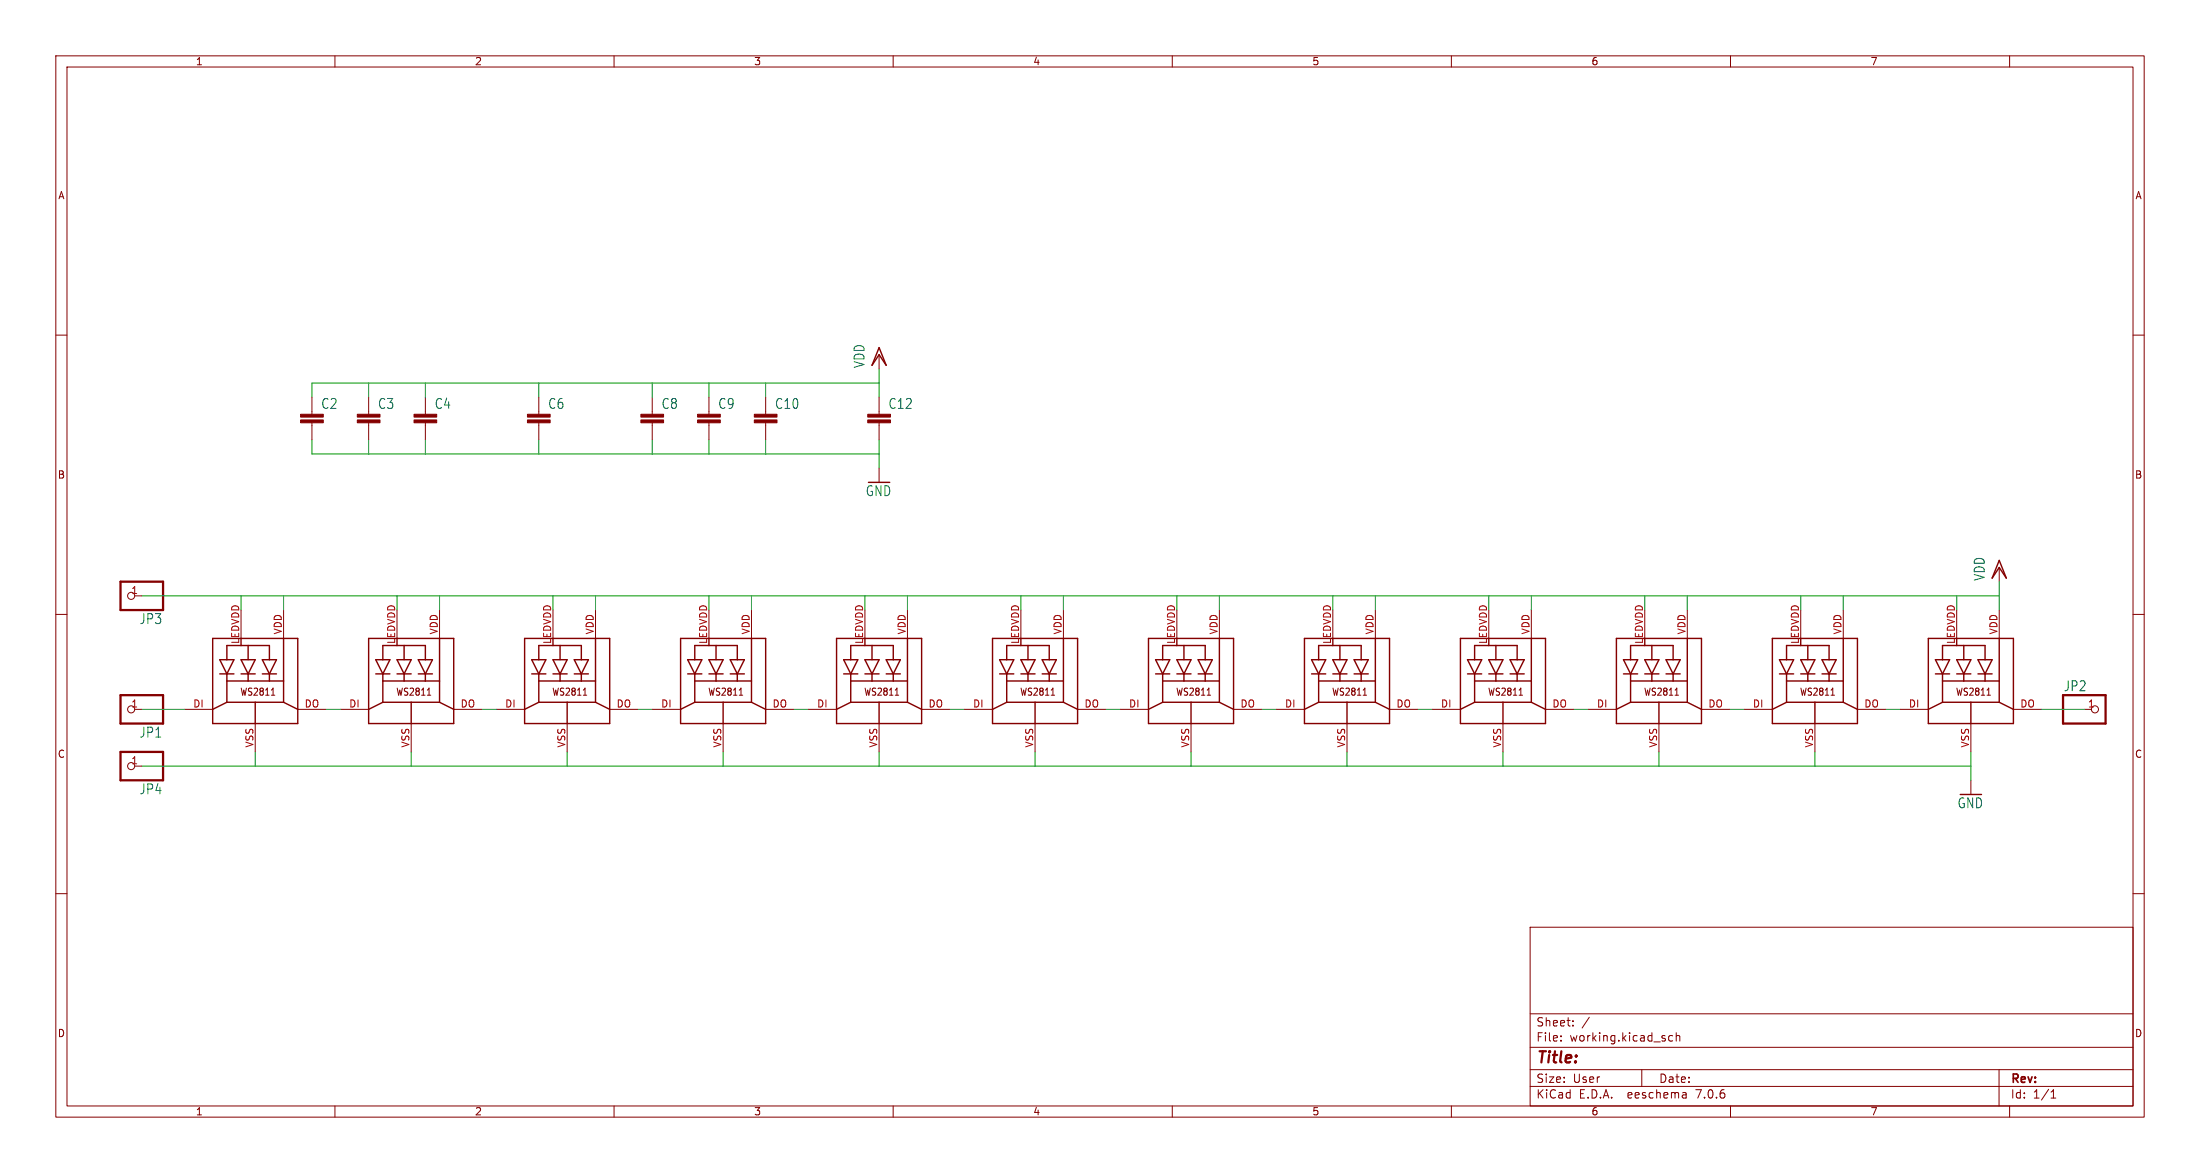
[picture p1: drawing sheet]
<svg xmlns="http://www.w3.org/2000/svg" width="394mm" height="210mm" viewBox="0 0 394 210" stroke-linecap="round" stroke-linejoin="round" font-family="sans-serif">
<g fill="none" stroke="#840000" stroke-width=".18">
<path d="M10 10h374.1v190h-374.1zM12 12h370.1v186h-370.1zM60 10v2M110 10v2M160 10v2M210 10v2M260 10v2M310 10v2M360 10v2M10 60h2M382.1 60h2M55.9 71.1v3.1"/>
<path d="M55.9 75.7v3M66 71.1v3.1M66 75.7v3M76.2 71.1v3.1M76.2 75.7v3M96.5 71.1v3.1M96.5 75.7v3M116.8 71.1v3.1M116.8 75.7v3M127 71.1v3.1M127 75.7v3M137.2 71.1v3.1"/>
<path d="M137.2 75.7v3M157.5 63.5v2.5M157.5 71.1v3.1M157.5 75.7v3M157.5 83.8v2.6M10 110h2M24.1 106.7h1.3M43.2 109.2v5.1M50.8 109.2v5.1M71.1 109.2v5.1M78.7 109.2v5.1M99.1 109.2v5.1"/>
<path d="M106.7 109.2v5.1M127 109.2v5.1M134.6 109.2v5.1M154.9 109.2v5.1M162.6 109.2v5.1M182.9 109.2v5.1M190.5 109.2v5.1M210.8 109.2v5.1M218.4 109.2v5.1M238.8 109.2v5.1M246.4 109.2v5.1M266.7 109.2v5.1"/>
<path d="M274.3 109.2v5.1M294.6 109.2v5.1M302.3 109.2v5.1M322.6 109.2v5.1M330.2 109.2v5.1M350.5 109.2v5.1M358.1 101.6v2.5M358.1 109.2v5.1M382.1 110h2M24.1 127h1.3M24.1 137.2h1.3M33 127h5.1"/>
<path d="M45.7 129.5v5.1M48.6 124.5h.6M53.3 127h5.1M61 127h5M73.7 129.5v5.1M76.6 124.5h.6M81.3 127h5.1M88.9 127h5.1M101.6 129.5v5.1M104.5 124.5h.6M109.2 127h5.1M116.8 127h5.1"/>
<path d="M129.5 129.5v5.1M132.4 124.5h.6M137.2 127h5M144.8 127h5.1M157.5 129.5v5.1M160.4 124.5h.6M165.1 127h5.1M172.7 127h5.1M185.4 129.5v5.1M188.3 124.5h.6M193 127h5.1M200.7 127h5"/>
<path d="M213.4 129.5v5.1M216.3 124.5h.6M221 127h5.1M228.6 127h5.1M241.3 129.5v5.1M244.2 124.5h.6M248.9 127h5.1M256.5 127h5.1M269.2 129.5v5.1M272.1 124.5h.7M276.9 127h5M284.5 127h5.1"/>
<path d="M297.2 129.5v5.1M300.1 124.5h.6M304.8 127h5.1M312.4 127h5.1M325.1 129.5v5.1M328 124.5h.6M332.7 127h5.1M340.4 127h5M353.1 129.5v5.1M353.1 139.7v2.5M356 124.5h.6M360.7 127h5.1"/>
<path d="M373.4 127h1.2M10 160h2M382.1 160h2M274.1 166h108v32h-108zM60 198v2M110 198v2M160 198v2M210 198v2M260 198v2M274.1 194.5h108M274.1 191.5h108M274.1 187.5h108"/>
<path d="M274.1 181.5h108M279.6 186.3v.1M279.6 185.5v.1M281.8 183.6v.1M281.8 182.8v.1M284.7 182.1l-1.3 2M294.1 191.5v3M299.6 185.5l-.4-.1-.3 .3v.4l.2 .2h.5M300.3 185.5l.2-.1 .4 .1v.9M300.3 184.9v1.5M302 195.7l.1 .9M302.1 196.5l-.2 .1"/>
<path d="M302.1 196h-.2M310 198v2M358.1 191.5v6.5M360 198v2M367.4 196.6h.9M367.4 195.5l.5-.4v1.5"/>
<circle cx="23.5" cy="106.7" r=".63"/>
<circle cx="23.5" cy="127" r=".63"/>
<circle cx="23.5" cy="137.2" r=".63"/>
<circle cx="375.3" cy="127" r=".63"/>
</g>
<g fill="none" stroke="#840000" stroke-width=".25">
<path d="M157.5 62.2l1.2 3.2-1.2-1.9-1.3 1.9zM38.1 114.3h15.2v15.2h-15.2zM39.4 118.1h2.5l-1.3 2.6zM40.6 118.1v-2.5h7.7v2.5M43.2 118.1h2.5l-1.3 2.6zM44.4 115.6v2.5M47 118.1h2.5l-1.2 2.6zM50.8 114.3v11.4M66 114.3h15.3v15.2h-15.3zM67.3 118.1h2.5l-1.2 2.6zM68.6 118.1v-2.5h7.6v2.5M71.1 118.1h2.6l-1.3 2.6z"/>
<path d="M72.4 115.6v2.5M74.9 118.1h2.6l-1.3 2.6zM78.7 114.3v11.4M94 114.3h15.2v15.2h-15.2zM95.2 118.1h2.6l-1.3 2.6zM96.5 118.1v-2.5h7.6v2.5M99.1 118.1h2.5l-1.3 2.6zM100.3 115.6v2.5M102.9 118.1h2.5l-1.3 2.6zM106.7 114.3v11.4M121.9 114.3h15.3v15.2h-15.3zM123.2 118.1h2.5l-1.2 2.6z"/>
<path d="M124.5 118.1v-2.5h7.6v2.5M127 118.1h2.5l-1.2 2.6zM128.3 115.6v2.5M130.8 118.1h2.5l-1.2 2.6zM134.6 114.3v11.4M149.9 114.3h15.2v15.2h-15.2zM151.1 118.1h2.6l-1.3 2.6zM152.4 118.1v-2.5h7.6v2.5M154.9 118.1h2.6l-1.3 2.6zM156.2 115.6v2.5M158.7 118.1h2.6l-1.3 2.6zM162.6 114.3v11.4"/>
<path d="M177.8 114.3h15.2v15.2h-15.2zM179.1 118.1h2.5l-1.3 2.6zM180.3 118.1v-2.5h7.7v2.5M182.9 118.1h2.5l-1.3 2.6zM184.1 115.6v2.5M186.7 118.1h2.5l-1.2 2.6zM190.5 114.3v11.4M205.7 114.3h15.3v15.2h-15.3zM207 118.1h2.5l-1.2 2.6zM208.3 118.1v-2.5h7.6v2.5M210.8 118.1h2.6l-1.3 2.6zM212.1 115.6v2.5"/>
<path d="M214.6 118.1h2.6l-1.3 2.6zM218.4 114.3v11.4M233.7 114.3h15.2v15.2h-15.2zM234.9 118.1h2.6l-1.3 2.6zM236.2 118.1v-2.5h7.6v2.5M238.8 118.1h2.5l-1.3 2.6zM240 115.6v2.5M242.6 118.1h2.5l-1.3 2.6zM246.4 114.3v11.4M261.6 114.3h15.3v15.2h-15.3zM262.9 118.1h2.5l-1.2 2.6zM264.2 118.1v-2.5h7.6v2.5"/>
<path d="M266.7 118.1h2.5l-1.2 2.6zM268 115.6v2.5M270.5 118.1h2.5l-1.2 2.6zM274.3 114.3v11.4M289.6 114.3h15.2v15.2h-15.2zM290.8 118.1h2.6l-1.3 2.6zM292.1 118.1v-2.5h7.6v2.5M294.6 118.1h2.6l-1.3 2.6zM295.9 115.6v2.5M298.4 118.1h2.6l-1.3 2.6zM302.3 114.3v11.4M317.5 114.3h15.2v15.2h-15.2z"/>
<path d="M318.8 118.1h2.5l-1.3 2.6zM320 118.1v-2.5h7.7v2.5M322.6 118.1h2.5l-1.3 2.6zM323.8 115.6v2.5M326.4 118.1h2.5l-1.2 2.6zM330.2 114.3v11.4M345.4 114.3h15.3v15.2h-15.3zM346.7 118.1h2.5l-1.2 2.6zM348 118.1v-2.5h7.6v2.5M350.5 118.1h2.6l-1.3 2.6zM351.8 115.6v2.5M354.3 118.1h2.6l-1.3 2.6z"/>
<path d="M358.1 100.3l1.3 3.2-1.3-1.9-1.2 1.9zM358.1 114.3v11.4M39.4 120.7h2.5M40.6 125.7l-2.5 1.3M40.6 125.7h10.2M40.6 120.7v5M40.6 121.9h10.2M43.2 120.7h2.5M44.4 120.7v1.2M45.7 125.7v3.8M47 120.7h2.5M48.3 120.7v1.2"/>
<path d="M50.8 125.7l2.5 1.3M67.3 120.7h2.5M68.6 125.7h10.1M68.6 121.9h10.1M68.6 125.7l-2.6 1.3M68.6 120.7v5M71.1 120.7h2.6M72.4 120.7v1.2M73.7 125.7v3.8M74.9 120.7h2.6M76.2 120.7v1.2M78.7 125.7l2.6 1.3"/>
<path d="M95.2 120.7h2.6M96.5 125.7h10.2M96.5 121.9h10.2M96.5 125.7l-2.5 1.3M96.5 120.7v5M99.1 120.7h2.5M100.3 120.7v1.2M101.6 125.7v3.8M102.9 120.7h2.5M104.1 120.7v1.2M106.7 125.7l2.5 1.3M123.2 120.7h2.5"/>
<path d="M124.5 125.7h10.1M124.5 121.9h10.1M124.5 125.7l-2.6 1.3M124.5 120.7v5M127 120.7h2.5M128.3 120.7v1.2M129.5 125.7v3.8M130.8 120.7h2.5M132.1 120.7v1.2M134.6 125.7l2.6 1.3M151.1 120.7h2.6M152.4 125.7h10.2"/>
<path d="M152.4 121.9h10.2M152.4 125.7l-2.5 1.3M152.4 120.7v5M154.9 120.7h2.6M156.2 120.7v1.2M157.5 125.7v3.8M158.7 120.7h2.6M160 120.7v1.2M162.6 125.7l2.5 1.3M179.1 120.7h2.5M180.3 125.7h10.2M180.3 121.9h10.2"/>
<path d="M180.3 125.7l-2.5 1.3M180.3 120.7v5M182.9 120.7h2.5M184.1 120.7v1.2M185.4 125.7v3.8M186.7 120.7h2.5M188 120.7v1.2M190.5 125.7l2.5 1.3M207 120.7h2.5M208.3 125.7h10.1M208.3 121.9h10.1M208.3 125.7l-2.6 1.3"/>
<path d="M208.3 120.7v5M210.8 120.7h2.6M212.1 120.7v1.2M213.4 125.7v3.8M214.6 120.7h2.6M215.9 120.7v1.2M218.4 125.7l2.6 1.3M234.9 120.7h2.6M236.2 125.7h10.2M236.2 121.9h10.2M236.2 125.7l-2.5 1.3M236.2 120.7v5"/>
<path d="M238.8 120.7h2.5M240 120.7v1.2M241.3 125.7v3.8M242.6 120.7h2.5M243.8 120.7v1.2M246.4 125.7l2.5 1.3M262.9 120.7h2.5M264.2 125.7h10.1M264.2 121.9h10.1M264.2 125.7l-2.6 1.3M264.2 120.7v5M266.7 120.7h2.5"/>
<path d="M268 120.7v1.2M269.2 125.7v3.8M270.5 120.7h2.5M271.8 120.7v1.2M274.3 125.7l2.6 1.3M290.8 120.7h2.6M292.1 125.7h10.2M292.1 121.9h10.2M292.1 125.7l-2.5 1.3M292.1 120.7v5M294.6 120.7h2.6M295.9 120.7v1.2"/>
<path d="M297.2 125.7v3.8M298.4 120.7h2.6M299.7 120.7v1.2M302.3 125.7l2.5 1.3M318.8 120.7h2.5M320 125.7h10.2M320 121.9h10.2M320 125.7l-2.5 1.3M320 120.7v5M322.6 120.7h2.5M323.8 120.7v1.2M325.1 125.7v3.8"/>
<path d="M326.4 120.7h2.5M327.7 120.7v1.2M330.2 125.7l2.5 1.3M346.7 120.7h2.5M348 125.7h10.1M348 121.9h10.1M348 125.7l-2.6 1.3M348 120.7v5M350.5 120.7h2.6M351.8 120.7v1.2M353.1 125.7v3.8M354.3 120.7h2.6"/>
<path d="M355.6 120.7v1.2M358.1 125.7l2.6 1.3"/>
</g>
<g fill="#840000" stroke="#840000" stroke-width=".18">
<path d="M94.5 75.2h4.1v.5h-4.1z"/>
<path d="M94.5 74.2h4.1v.5h-4.1z"/>
<path d="M53.8 75.2h4.1v.5h-4.1z"/>
<path d="M53.8 74.2h4.1v.5h-4.1z"/>
<path d="M74.2 75.2h4v.5h-4z"/>
<path d="M74.2 74.2h4v.5h-4z"/>
<path d="M64 75.2h4.1v.5h-4.1z"/>
<path d="M64 74.2h4.1v.5h-4.1z"/>
<path d="M114.8 75.2h4.1v.5h-4.1z"/>
<path d="M114.8 74.2h4.1v.5h-4.1z"/>
<path d="M155.4 75.2h4.1v.5h-4.1z"/>
<path d="M155.4 74.2h4.1v.5h-4.1z"/>
<path d="M125 75.2h4v.5h-4z"/>
<path d="M125 74.2h4v.5h-4z"/>
<path d="M135.1 75.2h4.1v.5h-4.1z"/>
<path d="M135.1 74.2h4.1v.5h-4.1z"/>
</g>
<path d="M21.6 104.1h7.6v5.1h-7.6zM21.6 124.5h7.6v5h-7.6zM21.6 134.6h7.6v5.1h-7.6zM369.6 124.5h7.6v5h-7.6z" fill="none" stroke="#840000" stroke-width=".41"/>
<g fill="none" stroke="#009600" stroke-width=".18">
<path d="M55.9 78.7v2.6h101.6M66 68.6v2.5M66 78.7v2.6M76.2 68.6v2.5M76.2 78.7v2.6M96.5 68.6v2.5M96.5 78.7v2.6M116.8 68.6v2.5M116.8 78.7v2.6M127 68.6v2.5M127 78.7v2.6M137.2 68.6v2.5"/>
<path d="M137.2 78.7v2.6M157.5 68.6h-101.6v2.5M157.5 66v5.1M157.5 78.7v5.1M25.4 106.7h332.7M43.2 106.7v2.5M50.8 106.7v2.5M71.1 106.7v2.5M78.7 106.7v2.5M99.1 106.7v2.5M106.7 106.7v2.5M127 106.7v2.5"/>
<path d="M134.6 106.7v2.5M154.9 106.7v2.5M162.6 106.7v2.5M182.9 106.7v2.5M190.5 106.7v2.5M210.8 106.7v2.5M218.4 106.7v2.5M238.8 106.7v2.5M246.4 106.7v2.5M266.7 106.7v2.5M274.3 106.7v2.5M294.6 106.7v2.5"/>
<path d="M302.3 106.7v2.5M322.6 106.7v2.5M330.2 106.7v2.5M350.5 106.7v2.5M358.1 104.1v5.1M25.4 127h7.6M25.4 137.2h327.7M45.7 134.6v2.6M58.4 127h2.6M73.7 134.6v2.6M86.4 127h2.5M101.6 134.6v2.6"/>
<path d="M114.3 127h2.5M129.5 134.6v2.6M142.2 127h2.6M157.5 134.6v2.6M170.2 127h2.5M185.4 134.6v2.6M198.1 127h2.6M213.4 134.6v2.6M226.1 127h2.5M241.3 134.6v2.6M254 127h2.5M269.2 134.6v2.6"/>
<path d="M281.9 127h2.6M297.2 134.6v2.6M309.9 127h2.5M325.1 134.6v2.6M337.8 127h2.6M353.1 134.6v5.1M365.8 127h7.6"/>
</g>
<text font-size="2.8" fill="#840000" x="275.1" y="190.9">Title:</text>
<g font-size="2.5" fill="#006464">
<text x="155.1" y="66" transform="rotate(-90 155.1 66)">VDD</text>
<text x="57.5" y="73.4">C2</text>
<text x="67.6" y="73.4">C3</text>
<text x="77.8" y="73.4">C4</text>
<text x="98.1" y="73.4">C6</text>
<text x="118.4" y="73.4">C8</text>
<text x="128.6" y="73.4">C9</text>
<text x="138.7" y="73.4">C10</text>
<text x="159.1" y="73.4">C12</text>
<text x="155" y="89">GND</text>
<text x="355.7" y="104.1" transform="rotate(-90 355.7 104.1)">VDD</text>
<text x="24.9" y="111.9">JP3</text>
<text x="369.6" y="124">JP2</text>
<text x="24.9" y="132.3">JP1</text>
<text x="24.9" y="142.4">JP4</text>
<text x="350.6" y="144.9">GND</text>
</g>
<g font-size="2.1" fill="#840000">
<text x="275.1" y="184">Sheet:</text>
<text x="275.1" y="186.7">File:</text>
<text x="281.2" y="186.7">working.kicad_sch</text>
<text x="275.1" y="196.9">KiCad</text>
<text x="275.1" y="194.1">Size:</text>
<text x="281.8" y="194.1">User</text>
<text x="282.8" y="196.9">E.D.A.</text>
<text x="291.7" y="196.9">eeschema</text>
<text x="297.1" y="194.1">Date:</text>
<text x="304.1" y="196.9">7.0.6</text>
<text x="360.1" y="194.3">Rev:</text>
<text x="360.1" y="196.9">Id:</text>
<text x="364.2" y="196.9">1/1</text>
</g>
<g font-size="1.8" fill="#840000">
<text x="35" y="11.9">1</text>
<text x="85" y="11.9">2</text>
<text x="135" y="11.9">3</text>
<text x="185" y="11.9">4</text>
<text x="235" y="11.9">5</text>
<text x="285" y="11.9">6</text>
<text x="335" y="11.9">7</text>
<text x="10.3" y="35.9">A</text>
<text x="382.5" y="35.9">A</text>
<text x="10.3" y="85.9">B</text>
<text x="382.4" y="85.9">B</text>
<text x="42.9" y="124.7">WS2811</text>
<text x="70.9" y="124.7">WS2811</text>
<text x="98.8" y="124.7">WS2811</text>
<text x="126.8" y="124.7">WS2811</text>
<text x="154.7" y="124.7">WS2811</text>
<text x="182.6" y="124.7">WS2811</text>
<text x="210.6" y="124.7">WS2811</text>
<text x="238.5" y="124.7">WS2811</text>
<text x="266.5" y="124.7">WS2811</text>
<text x="294.4" y="124.7">WS2811</text>
<text x="322.3" y="124.7">WS2811</text>
<text x="350.3" y="124.7">WS2811</text>
<text x="10.3" y="135.9">C</text>
<text x="382.4" y="135.9">C</text>
<text x="10.3" y="185.9">D</text>
<text x="382.4" y="185.9">D</text>
<text x="35" y="199.9">1</text>
<text x="85" y="199.9">2</text>
<text x="135" y="199.9">3</text>
<text x="185" y="199.9">4</text>
<text x="235" y="199.9">5</text>
<text x="285" y="199.9">6</text>
<text x="335" y="199.9">7</text>
</g>
<g font-size="1.8" fill="#a90000">
<text x="23.4" y="106.4">1</text>
<text x="50.5" y="113.7" transform="rotate(-90 50.5 113.7)">VDD</text>
<text x="78.5" y="113.7" transform="rotate(-90 78.5 113.7)">VDD</text>
<text x="106.4" y="113.7" transform="rotate(-90 106.4 113.7)">VDD</text>
<text x="134.4" y="113.7" transform="rotate(-90 134.4 113.7)">VDD</text>
<text x="162.3" y="113.7" transform="rotate(-90 162.3 113.7)">VDD</text>
<text x="190.2" y="113.7" transform="rotate(-90 190.2 113.7)">VDD</text>
<text x="218.2" y="113.7" transform="rotate(-90 218.2 113.7)">VDD</text>
<text x="246.1" y="113.7" transform="rotate(-90 246.1 113.7)">VDD</text>
<text x="274.1" y="113.7" transform="rotate(-90 274.1 113.7)">VDD</text>
<text x="302" y="113.7" transform="rotate(-90 302 113.7)">VDD</text>
<text x="329.9" y="113.7" transform="rotate(-90 329.9 113.7)">VDD</text>
<text x="357.9" y="113.7" transform="rotate(-90 357.9 113.7)">VDD</text>
<text x="42.9" y="115.4" transform="rotate(-90 42.9 115.4)">LEDVDD</text>
<text x="70.9" y="115.4" transform="rotate(-90 70.9 115.4)">LEDVDD</text>
<text x="98.8" y="115.4" transform="rotate(-90 98.8 115.4)">LEDVDD</text>
<text x="126.7" y="115.4" transform="rotate(-90 126.7 115.4)">LEDVDD</text>
<text x="154.7" y="115.4" transform="rotate(-90 154.7 115.4)">LEDVDD</text>
<text x="182.6" y="115.4" transform="rotate(-90 182.6 115.4)">LEDVDD</text>
<text x="210.6" y="115.4" transform="rotate(-90 210.6 115.4)">LEDVDD</text>
<text x="238.5" y="115.4" transform="rotate(-90 238.5 115.4)">LEDVDD</text>
<text x="266.4" y="115.4" transform="rotate(-90 266.4 115.4)">LEDVDD</text>
<text x="294.4" y="115.4" transform="rotate(-90 294.4 115.4)">LEDVDD</text>
<text x="322.3" y="115.4" transform="rotate(-90 322.3 115.4)">LEDVDD</text>
<text x="350.3" y="115.4" transform="rotate(-90 350.3 115.4)">LEDVDD</text>
<text x="23.4" y="126.7">1</text>
<text x="34.5" y="126.7">DI</text>
<text x="54.5" y="126.7">DO</text>
<text x="62.5" y="126.7">DI</text>
<text x="82.4" y="126.7">DO</text>
<text x="90.4" y="126.7">DI</text>
<text x="110.4" y="126.7">DO</text>
<text x="118.3" y="126.7">DI</text>
<text x="138.3" y="126.7">DO</text>
<text x="146.3" y="126.7">DI</text>
<text x="166.2" y="126.7">DO</text>
<text x="174.2" y="126.7">DI</text>
<text x="194.2" y="126.7">DO</text>
<text x="202.2" y="126.7">DI</text>
<text x="222.1" y="126.7">DO</text>
<text x="230.1" y="126.7">DI</text>
<text x="250.1" y="126.7">DO</text>
<text x="258" y="126.7">DI</text>
<text x="278" y="126.7">DO</text>
<text x="286" y="126.7">DI</text>
<text x="305.9" y="126.7">DO</text>
<text x="313.9" y="126.7">DI</text>
<text x="333.9" y="126.7">DO</text>
<text x="341.9" y="126.7">DI</text>
<text x="361.8" y="126.7">DO</text>
<text x="373.9" y="126.7">1</text>
<text x="23.4" y="136.9">1</text>
<text x="45.5" y="133.9" transform="rotate(-90 45.5 133.9)">VSS</text>
<text x="73.4" y="133.9" transform="rotate(-90 73.4 133.9)">VSS</text>
<text x="101.3" y="133.9" transform="rotate(-90 101.3 133.9)">VSS</text>
<text x="129.3" y="133.9" transform="rotate(-90 129.3 133.9)">VSS</text>
<text x="157.2" y="133.9" transform="rotate(-90 157.2 133.9)">VSS</text>
<text x="185.2" y="133.9" transform="rotate(-90 185.2 133.9)">VSS</text>
<text x="213.1" y="133.9" transform="rotate(-90 213.1 133.9)">VSS</text>
<text x="241" y="133.9" transform="rotate(-90 241 133.9)">VSS</text>
<text x="269" y="133.9" transform="rotate(-90 269 133.9)">VSS</text>
<text x="296.9" y="133.9" transform="rotate(-90 296.9 133.9)">VSS</text>
<text x="324.9" y="133.9" transform="rotate(-90 324.9 133.9)">VSS</text>
<text x="352.8" y="133.9" transform="rotate(-90 352.8 133.9)">VSS</text>
</g>
</svg>
